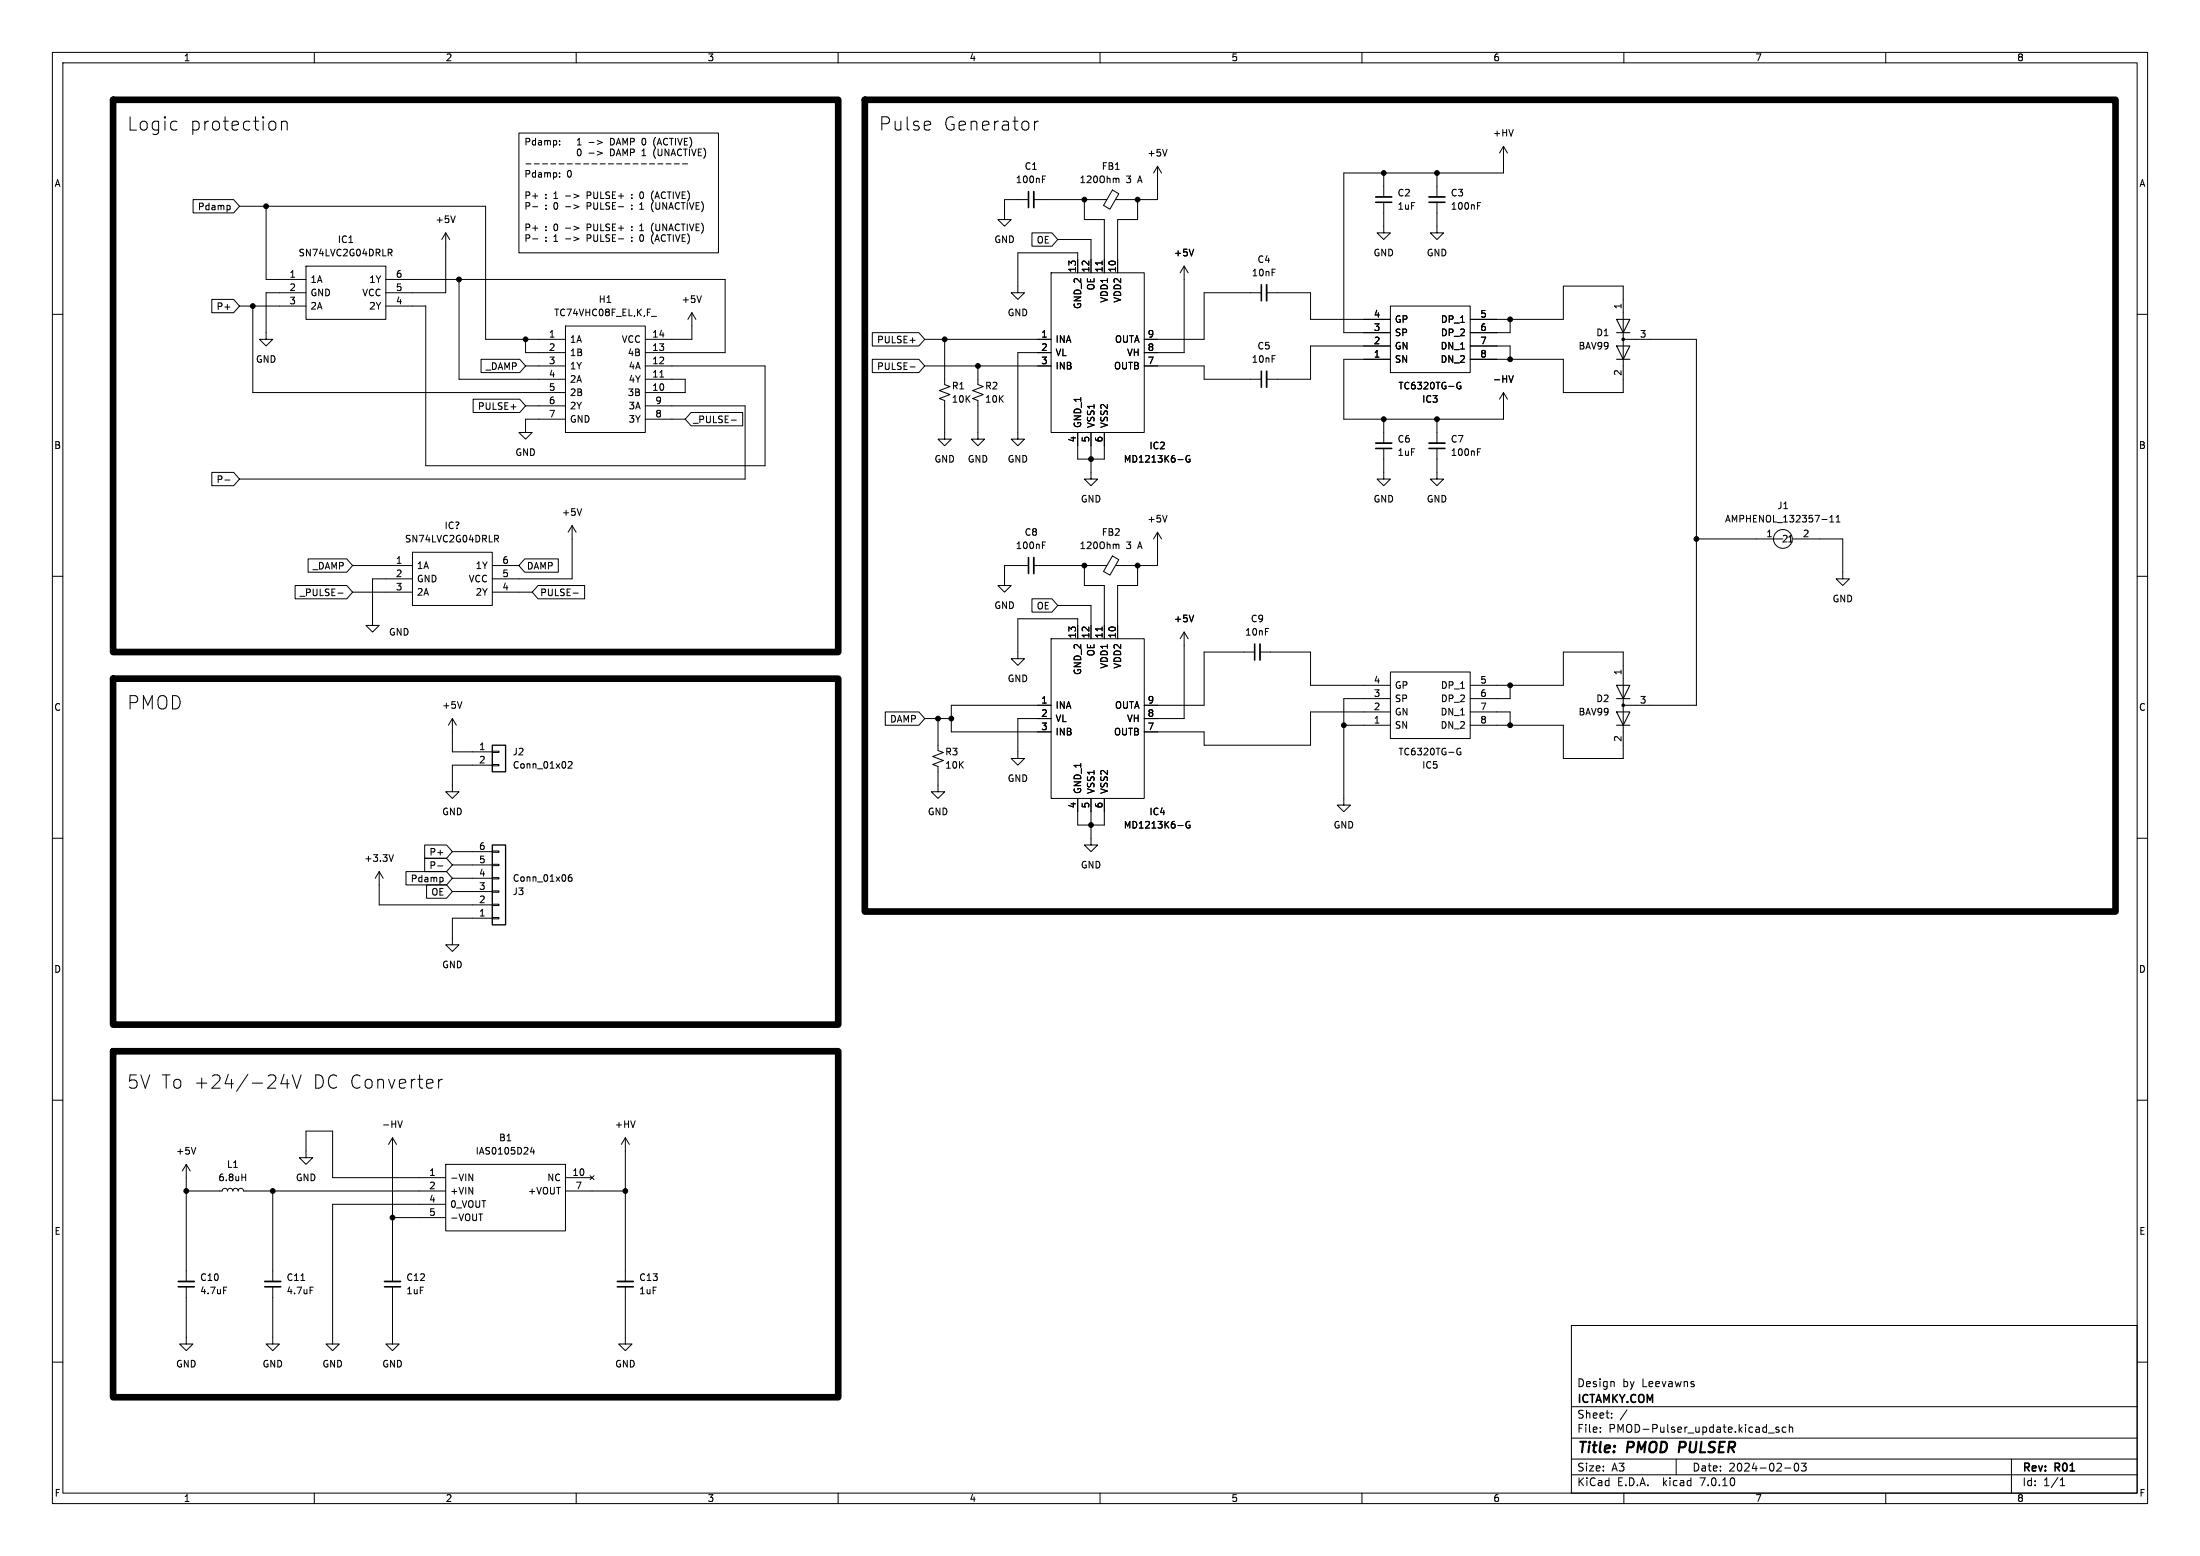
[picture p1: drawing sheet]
<svg xmlns="http://www.w3.org/2000/svg" width="420mm" height="297mm" viewBox="0 0 420 297" stroke-linecap="round" stroke-linejoin="round" font-family="sans-serif">
<g fill="none" stroke="#000" stroke-width=".19">
<path d="M10 10h400v277h-400zM12 12h396v273h-396zM60 10v2M110 10v2M160 10v2M210 10v2M260 10v2M310 10v2M360 10v2M33.5 23.1l.3 .2M33.8 24.7l-.3 .1M36.9 38.1h7.7l1.1 1.3-1.1 1.2h-7.7z"/>
<path d="M43.8 39.3l.1 .1-.1 .6M45.7 39.4h47v25.4h15.2M50.8 39.4v13.9h7.6M52.5 23.4l.2 .2-.2 1M53.7 23.4a.63 .63 0 0 1 1.1 .1v1.3M53.7 23.1v1.7M99.1 25.4h38.1v22.9h-38.1zM100.4 31.3h1M101.7 39.5h1M102 31.3h1M103.6 31.3h.9M105.1 31.3h1"/>
<path d="M106.7 31.3h1M106.8 33.7v.1M106.8 33v.1M108 37.4h.9M108 39.5h.9M108.3 31.3h.9M109.5 37.1l1 .3-1 .4M109.5 39.1l1 .4-1 .3M109.8 31.3h1M110.2 27.7h.7M110.2 26.8l.4-.4v1.3M110.4 28.5h.1a.68 .68 0 0 1 .5 .6 .68 .68 0 0 1-.5 .6 .85 .85 0 0 1-.1-1.2z"/>
<path d="M111.4 31.3h1M112.4 27.2h1M112.4 29.2h1M113 31.3h1M114 26.8l1 .4-1 .4M114 28.9l1 .3-1 .4M114.6 31.3h.9M116.1 31.3h1M117.7 31.3h1M119.3 31.3h1M120.6 37.8v.1M120.6 37.1v.1"/>
<path d="M120.6 39.2v.1M120.6 39.8v.1M120.9 31.3h.9M122.1 39.9h.8M122.1 39l.4-.3v1.2M122.4 31.3h1M122.5 36.6a.68 .68 0 0 0-.4 .7 .68 .68 0 0 0 .4 .6M124 31.3h1M124.5 38l.2 .4M124.7 36.4l-.2 .4M124.7 38.5a1.46 1.46 0 0 0 0 1.9M125.6 31.3h.9"/>
<path d="M127.1 31.3h1M128.7 31.3h1M130.3 31.3h1M177.5 23.3l.2 .4-1.3 .3M196.3 38.1h-4.5v3.8h1.2l-1.2 1.3-1.3-1.3h1.3M197.4 38.1h13.9M197.5 23.1v1.7M198.2 23.1a.65 .65 0 0 0-.7 .5M199 34.2h.4M199 33.6h.6M207 38.1v3.8h3.8v10.2M212.4 36.3l1.2 .7-1.7 2.9-1.2-.7z"/>
<path d="M213.2 34l.4 .2v.7M217.2 38.1v3.8h-3.8v10.2M221 31.8l-.8 1.2M221 31.8v6.3h-8M221 31.8l.7 1.2M222.8 28.5l-.4 1.3M264.2 38.6v5.9h1.2l-1.2 1.2-1.3-1.2h1.3M264.2 33v4.6M274.3 38.6v5.9h1.3l-1.3 1.2-1.3-1.2h1.3M274.3 33v4.6M282.1 39.3h.4M282.1 38.7h.6"/>
<path d="M287 27.9v5.1h-30.5v30.5h8.9M287 27.9l-.7 1.3M287 27.9l.8 1.3M10 60h2M40.4 57.1h4.2l1.1 1.3-1.1 1.3h-4.2zM45.7 58.4h12.7M48.3 58.4v16.5h59.6M58.4 55.9h-7.6v8.9h1.3l-1.3 1.2-1.3-1.2h1.3M58.4 50.8h15.3v10.2h-15.3zM73.7 53.3h64.7v14h-15.2M73.7 58.4h7.6v30.5h64.7v-19h-22.8M74.1 47.6h.5l.2 .2-.1 .4h-.6"/>
<path d="M74.4 48.2l.4 .6M85.1 44.5v11.4h-11.4M85.1 44.5l-.8 1.2M85.1 44.5l.8 1.2M86.9 41.2l-.4 1.3M87.6 53.3v19.1h20.3M101.7 45.6h1M108 43.5h.9M108 45.6h.9M109.5 43.2l1 .3-1 .4M109.5 45.2l1 .4-1 .4M120.6 43.2v.2"/>
<path d="M120.6 43.9v.1M120.6 45.3v.1M120.6 46v.1M122.1 43.1l.4-.3v1.2M122.1 44h.8M122.5 44.8a.68 .68 0 0 0-.4 .6 .68 .68 0 0 0 .4 .7M124.5 46.2l.2 .4M124.7 42.6a1.46 1.46 0 0 0 0 1.9M124.7 44.6l-.2 .4M132.1 59.7v5.1h-8.9M132.1 59.7l-.8 1.3M132.1 59.7l.7 1.3"/>
<path d="M133.9 56.5l-.4 1.2M197 44.4h3.8l1.1 1.3-1.1 1.3h-3.8zM200.7 52.1h17.7v30.5h-17.7zM201.9 45.7h6.4v6.4M205.7 52.1v-3.8h-11.4v7.6h1.3l-1.3 1.3-1.3-1.3h1.3M210.4 49.8v.8M226.1 50.8v16.5h-7.7M226.1 50.8l-.8 1.3M226.1 50.8l.7 1.3M227.9 47.6l-.4 1.2M240.8 55.9h-10.9v8.9h-11.5M241.8 55.9h8.4v5.1h15.2"/>
<path d="M265.4 58.4h15.3v12.7h-15.3zM408 60h2M90.3 76.2h8.9l1.1 1.3-1.1 1.2h-8.9zM91.8 68.6h7.4l1.1 1.3-1.1 1.2h-7.4zM100.3 64.8v2.5h7.6M100.3 69.9h7.6M100.3 77.5h7.6M107.9 62.2h15.3v20.4h-15.3zM123.2 72.4h7.6v2.5h-7.6M123.2 77.5h19v13.9h-96.5M124.4 60.4h.9M126 72h.7"/>
<path d="M131.9 78.7h9.9v2.6h-9.9l-1.1-1.3zM166.5 63.5h8.9l1.1 1.3-1.1 1.2h-8.9zM166.5 68.6h8.9l1.1 1.3-1.1 1.2h-8.9zM173.7 70h1M176.5 64.8h24.2M176.5 69.9h24.2M180.3 64.8v8.6l1.1 .4-2.1 .7 2.1 .8-2.1 .8 1 .4v7.3h1.3l-1.3 1.3-1.2-1.3h1.2M186.7 69.9v3.5l1 .4-2 .7 2 .8-2 .8 1 .4v7.3h1.3l-1.3 1.3-1.3-1.3h1.3M200.7 67.3h-6.4v16.5h1.3l-1.3 1.3-1.3-1.3h1.3M218.4 69.9h11.5v2.5h10.9M265.4 66h-15.2v6.4h-8.4M265.4 68.6h-8.9v11.4h30.5v-5.1"/>
<path d="M278.8 73a.59 .59 0 0 0-.7 .6 .59 .59 0 0 0 .7 .6l.1-.5h-.3M280.7 61h17.7v-6.4h11.5v20.3h-11.5v-6.3h-17.7M280.7 66h7.6v2.6M287 74.9l-.7 1.3M287 74.9l.8 1.3M288.3 61v2.5h-7.6M288.9 71.7l-.4 1.3M309.9 64.8h13.9v69.8h-13.9M40.4 90.2h4.2l1.1 1.2-1.1 1.3h-4.2zM42.9 91.6h1M107.9 80h-7.6v2.6h1.3l-1.3 1.2-1.2-1.2h1.2M111 97.1l-.4 1.3"/>
<path d="M123.2 80h7.6M139.6 80.2h1M205.7 82.6v5h5.1v-5M208.3 82.6v8.8h1.2l-1.2 1.3-1.3-1.3h1.3M222.8 98.4l-.4 1.2M224.9 87.7h.9M227.1 87a.59 .59 0 0 0-.7 .6 .59 .59 0 0 0 .7 .5l.1-.4h-.3M264.2 85.6v5.8h1.2l-1.2 1.3-1.3-1.3h1.3M264.2 80v4.6M274.3 85.6v5.8h1.3l-1.3 1.3-1.3-1.3h1.3M274.3 80v4.6M282.1 86.3h.4"/>
<path d="M282.1 85.7h.6M349.3 99.6h.8M349.3 98.7l.4-.3v1.2M350.5 99.6h.8M350.5 98.7l.4-.3v1.2M10 110h2M56.3 111.8h9.9l1.1 1.2-1.1 1.3h-9.9zM58.8 106.7h7.4l1.1 1.3-1.1 1.2h-7.4zM64.5 113.2h1M67.3 108h11.4M67.3 113h11.4M78.7 110.5h-7.6v8.9h1.3l-1.3 1.3-1.3-1.3h1.3"/>
<path d="M78.7 105.4h15.3v10.2h-15.3zM94 108h5.1M94 113h7.6M94.4 102.2h.5l.3 .2-.2 .4h-.6M94.7 102.8l.5 .6M100.2 106.7h6.4v2.5h-6.4l-1.1-1.2zM102.7 111.8h8.9v2.5h-8.9l-1.1-1.3zM109.2 100.3l-.7 1.3M109.2 100.3v10.2h-15.2M109.2 100.3l.8 1.3M109.4 113.2h1M196.3 108h-4.5v3.8h1.2l-1.2 1.2-1.3-1.2h1.3"/>
<path d="M197 114.3h3.8l1.1 1.3-1.1 1.2h-3.8zM197.4 108h13.9M199 104.1h.4M199 103.4h.6M201.9 115.6h6.4v6.3M207 108v3.8h3.8v10.1M210.4 119.7v.7M212.4 106.1l1.2 .7-1.7 3-1.2-.7zM213.2 103.9l.4 .2v.6M217.2 108v3.8h-3.8v10.1M221 101.6v6.4h-8M221 101.6l-.8 1.3"/>
<path d="M221 101.6l.7 1.3M227.9 117.4l-.4 1.3M323.8 102.9h16.6M342.3 102.9h9.5v7.6h1.3l-1.3 1.3-1.3-1.3h1.3M408 110h2M86.4 137.2v6.3h7.6M86.4 137.2l-.8 1.2M86.4 137.2l.7 1.2M88.2 133.9l-.4 1.3M169 135.9h6.4l1.1 1.3-1.1 1.2h-6.4zM176.5 137.2h5.1M179.1 137.2v6.1l1 .3-2 .8 2 .8-2 .7 1 .4v4.8h1.2l-1.2 1.3-1.3-1.3h1.3"/>
<path d="M200.7 137.2h-6.4v7.6h1.3l-1.3 1.3-1.3-1.3h1.3M200.7 121.9h17.7v30.5h-17.7zM200.7 134.6h-19.1v5.1h19.1M205.7 121.9v-3.8h-11.4v7.6h1.3l-1.3 1.3-1.3-1.3h1.3M226.1 120.7l-.8 1.2M226.1 120.7v16.5h-7.7M226.1 120.7l.7 1.2M239.5 124.5h-9.6v10.1h-11.5M240.5 124.5h9.7v6.3h15.2M256.5 138.4h8.9M265.4 133.4h-8.9v20.3h1.3l-1.3 1.2-1.2-1.2h1.2M265.4 128.3h15.3v12.7h-15.3z"/>
<path d="M265.4 135.9h-15.2v6.3h-20.3v-2.5h-11.5M280.7 130.8h17.7v-6.3h11.5v20.3h-11.5v-6.4h-17.7M280.7 135.9h7.6v2.5M288.3 130.8v2.6h-7.6M10 160h2M94 145.9h1.2v.3h-1.2zM94 143.4h1.2v.2h-1.2zM94 146.1h-7.6v5h1.2l-1.2 1.3-1.3-1.3h1.3M108.5 145.5l.5-.1 .2 .3-.8 .9h.8M205.7 152.4v5.1h5.1v-5.1M208.3 152.4v8.9h1.2l-1.2 1.3-1.3-1.3h1.3M224.9 157.6h.9"/>
<path d="M227.1 156.9a.59 .59 0 0 0-.7 .5 .59 .59 0 0 0 .7 .6l.1-.5h-.3M278.8 142.9a.59 .59 0 0 0-.7 .6 .59 .59 0 0 0 .7 .5l.1-.5h-.3M408 160h2M72.4 166.4v6.3h21.6M72.4 166.4l-.8 1.2M72.4 166.4l.8 1.2M75.1 163.1l-.4 1.3M77.5 166.4h7.7l1.2 1.2-1.2 1.3h-7.7zM81.1 163.8h4.1l1.2 1.3-1.2 1.3h-4.1zM81.1 161.3h4.1l1.2 1.3-1.2 1.2h-4.1zM81.4 168.9h3.8l1.2 1.3-1.2 1.3h-3.8zM83.6 165.3h.9"/>
<path d="M84.5 167.5l.1 .2-.1 .5M86.4 170.2h7.6M86.4 167.6h7.6M86.4 165.1h7.6M86.4 162.6h7.6M94 162.4h1.2v.3h-1.2zM94 165h1.2v.2h-1.2zM94 167.5h1.2v.3h-1.2zM94 170.1h1.2v.2h-1.2zM94 172.6h1.2v.2h-1.2zM94 175.1h1.2v.3h-1.2zM94 175.3h-7.6v5h1.2l-1.2 1.3-1.3-1.3h1.3"/>
<path d="M109.1 166.9l-.4 .1a.86 .86 0 0 0 0 1.2l.4-.1 .1-.4-.2-.3-.4 .1-.1 .2M10 210h2M37.4 219l-.4 1.3M52.2 205.2a.69 .69 0 0 1 .3 1.1l-1.4 1.4h1.6M54.2 205.1l-.6 1.8h1.6M54.8 206v1.7M55.8 205.2l.8 2.5 .9-2.5M74.9 217.2l-.7 1.2M74.9 217.2v27.4M74.9 217.2l.8 1.2M76.8 213.9l-.4 1.3M83.7 206v1.7"/>
<path d="M84.5 206a.65 .65 0 0 0-.8 .5M101.6 219l-.3 .9h.8M101.9 219.4v.9M119.4 217.2v27.4M119.4 217.2l-.8 1.2M119.4 217.2l.7 1.2M408 210h2M35.6 227.3h6.8l.2-.3 .3-.2 .4 .2 .1 .3 .2-.3 .4-.2 .3 .2 .1 .3 .2-.3 .4-.2 .3 .2 .2 .3 .1-.3 .4-.2 .3 .2 .2 .3h38.6M35.6 222.2v22.4M35.6 222.2l-.8 1.3M35.6 222.2l.7 1.3M46.2 224.7h.7"/>
<path d="M46.9 224.1v1.3M52.1 227.3v17.3M58.4 221h-1.3l1.3 1.2 1.3-1.2h-1.3v-5.1h5.1v8.9h21.6M74.9 232.4h10.2M85.1 229.9h-21.6v26.6h1.3l-1.3 1.3-1.3-1.3h1.3M85.1 222.2h22.8v12.7h-22.8zM89.5 224.1l.7 1.3v-1.3M91.4 231.7h.7M107.9 227.3h11.5M107.9 224.8h5.1M112.6 224.4l.8 .8M113.4 224.4l-.8 .8"/>
<path d="M10 260h2M35.6 245.6v10.9h1.2l-1.2 1.3-1.3-1.3h1.3M42.7 245.7h.6M52.1 245.6v10.9h1.2l-1.2 1.3-1.3-1.3h1.3M57.4 244.4h.8M59.2 245.7h.6M74.9 245.6v10.9h1.3l-1.3 1.3-1.2-1.3h1.2M119.4 245.6v10.9h1.2l-1.2 1.3-1.3-1.3h1.3M300 253h108v32h-108zM408 260h2M300 278.5h108M300 274.5h108"/>
<path d="M300 268.5h108M305.5 273.2v.2M305.5 272.5v.1M307.7 270.5v.2M307.7 269.8v.1M307.9 263.7l.3 .2v.8M310.6 269.1l-1.3 1.9M320 278.5v3M337.6 273.5h1.1M339.6 272.5l-.4-.1-.2 .2 .1 .2 .5 .2v.3h-.6M340.9 272.5l-.4-.1-.3 .3 .2 .6h.5M341.6 272.5l.2-.1 .4 .1v.9"/>
<path d="M341.6 271.9v1.5M342.7 279.4l.2-.1a.8 .8 0 0 1 .5 .7 .8 .8 0 0 1-.5 .8 1 1 0 0 1-.2-1.4zM343.9 279.3h.9l-.5 .6 .4 .1v.6l-.2 .2-.6-.2M384 278.5v6.5M60 285v2M110 285v2M160 285v2M210 285v2M260 285v2M300 281.5h108M310 285v2M340.7 280.2h1.2"/>
<path d="M360 285v2M393.3 283.6h.9M393.3 282.5l.4-.4v1.5"/>
<circle cx="340.4" cy="102.9" r="1.8"/>
</g>
<path d="M320.7 275.2l-.2 2" fill="none" stroke="#000" stroke-width=".4"/>
<g fill="none" stroke="#000" stroke-width=".33">
<path d="M197.4 36.6v3M262.6 37.6h3.1M272.8 37.6h3M241.8 54.4v3M241.8 70.9v3M262.6 84.6h3.1M272.8 84.6h3M197.4 106.4v3.1M240.5 122.9v3.1M34 244.6h3.1M50.5 244.6h3.1M73.4 244.6h3.1"/>
<path d="M117.9 244.6h3"/>
</g>
<g fill="none" stroke="#000" stroke-width=".3">
<path d="M196.3 36.6v3M262.6 38.6h3.1M272.8 38.6h3M240.8 54.4v3M240.8 70.9v3M262.6 85.6h3.1M272.8 85.6h3M196.3 106.4v3.1M239.5 122.9v3.1M34 245.6h3.1M50.5 245.6h3.1M73.4 245.6h3.1"/>
<path d="M117.9 245.6h3"/>
</g>
<path d="M308.6 63.5h2.5M308.6 68.6h2.5M308.6 61h2.5l-1.2 2.5zM308.6 66h2.5l-1.2 2.6zM308.6 133.4h2.5M308.6 138.4h2.5M308.6 130.8h2.5l-1.2 2.6zM308.6 135.9h2.5l-1.2 2.5z" fill="none" stroke="#000" stroke-width=".2"/>
<g fill="#000" stroke="#000" stroke-width=".19">
<circle cx="50.8" cy="39.4" r=".46"/>
<circle cx="207" cy="38.1" r=".46"/>
<circle cx="217.2" cy="38.1" r=".46"/>
<circle cx="264.2" cy="33" r=".46"/>
<circle cx="274.3" cy="33" r=".46"/>
<circle cx="48.3" cy="58.4" r=".46"/>
<circle cx="87.6" cy="53.3" r=".46"/>
<circle cx="100.3" cy="64.8" r=".46"/>
<circle cx="180.3" cy="64.8" r=".46"/>
<circle cx="186.7" cy="69.9" r=".46"/>
<circle cx="288.3" cy="68.6" r=".46"/>
<circle cx="288.3" cy="61" r=".46"/>
<circle cx="309.9" cy="64.8" r=".25"/>
<circle cx="208.3" cy="87.6" r=".46"/>
<circle cx="264.2" cy="80" r=".46"/>
<circle cx="274.3" cy="80" r=".46"/>
<circle cx="207" cy="108" r=".46"/>
<circle cx="217.2" cy="108" r=".46"/>
<circle cx="323.8" cy="102.9" r=".46"/>
<circle cx="179.1" cy="137.2" r=".46"/>
<circle cx="181.6" cy="137.2" r=".46"/>
<circle cx="256.5" cy="138.4" r=".46"/>
<circle cx="288.3" cy="130.8" r=".46"/>
<circle cx="288.3" cy="138.4" r=".46"/>
<circle cx="309.9" cy="134.6" r=".25"/>
<circle cx="208.3" cy="157.5" r=".46"/>
<circle cx="35.6" cy="227.3" r=".46"/>
<circle cx="52.1" cy="227.3" r=".46"/>
<circle cx="74.9" cy="232.4" r=".46"/>
<circle cx="119.4" cy="227.3" r=".46"/>
</g>
<path d="M94 142.2h2.5v5.1h-2.5zM94 161.3h2.5v15.2h-2.5z" fill="none" stroke="#000" stroke-width=".25"/>
<path d="M21.6 19.1h138.4v105.4h-138.4zM165.1 19.1h238.8v154.9h-238.8zM21.6 129.5h138.4v66.1h-138.4zM21.6 200.7h138.4v66h-138.4z" fill="none" stroke="#000" stroke-width="1.3"/>
<g font-size="3.5">
<text x="24.1" y="25.2">Logic</text>
<text x="36.1" y="25.2">protection</text>
<text x="167.6" y="25.2">Pulse</text>
<text x="179.9" y="25.2">Generator</text>
<text x="24.1" y="135.6">PMOD</text>
<text x="24.1" y="208">5V To +24/-24V</text>
<text x="59.4" y="208">DC Converter</text>
</g>
<g font-size="2.8">
<text x="301" y="277.9">Title:</text>
<text x="310.6" y="277.9">PMOD</text>
<text x="321.4" y="277.9">PULSER</text>
</g>
<g font-size="2.1">
<text x="301" y="268.2">ICTAMKY.COM</text>
<text x="301" y="265">Design</text>
<text x="309.7" y="265">by</text>
<text x="313.5" y="265">Leevawns</text>
<text x="301" y="273.7">File:</text>
<text x="301" y="271">Sheet:</text>
<text x="307.1" y="273.7">PMOD-Pulser_update.kicad_sch</text>
<text x="301" y="281.1">Size:</text>
<text x="307.6" y="281.1">A3</text>
<text x="323" y="281.1">Date:</text>
<text x="330" y="281.1">2024-02-03</text>
<text x="386" y="281.3">Rev:</text>
<text x="392.4" y="281.3">R01</text>
<text x="301" y="283.9">KiCad</text>
<text x="308.7" y="283.9">E.D.A.</text>
<text x="317.6" y="283.9">kicad</text>
<text x="324.8" y="283.9">7.0.10</text>
<text x="386" y="283.9">Id:</text>
<text x="390.1" y="283.9">1/1</text>
</g>
<g font-size="1.8">
<text x="35" y="11.9">1</text>
<text x="85" y="11.9">2</text>
<text x="135" y="11.9">3</text>
<text x="185" y="11.9">4</text>
<text x="235" y="11.9">5</text>
<text x="285" y="11.9">6</text>
<text x="335" y="11.9">7</text>
<text x="385" y="11.9">8</text>
<text x="100" y="28.1">Pdamp: 1</text>
<text x="116.6" y="28.1">DAMP 0</text>
<text x="125.2" y="28.1">(ACTIVE)</text>
<text x="284.9" y="26.3">+HV</text>
<text x="10.3" y="35.9">A</text>
<text x="100" y="34.2">Pdamp:</text>
<text x="108.2" y="34.2">0</text>
<text x="116.6" y="30.1">DAMP 1</text>
<text x="125.2" y="30.1">(UNACTIVE)</text>
<text x="193.8" y="35.2">100nF</text>
<text x="195.5" y="32.6">C1</text>
<text x="206" y="35.2">120Ohm</text>
<text x="210.2" y="32.6">FB1</text>
<text x="215" y="35.2">3</text>
<text x="217.4" y="35.2">A</text>
<text x="218.9" y="30.1">+5V</text>
<text x="408.3" y="35.9">A</text>
<text x="37.7" y="40.3">Pdamp</text>
<text x="100" y="38.3">P+</text>
<text x="100" y="40.3">P-</text>
<text x="104" y="38.3">:</text>
<text x="104" y="40.3">:</text>
<text x="105.8" y="38.3">1</text>
<text x="105.8" y="40.3">0</text>
<text x="112.5" y="38.3">PULSE+</text>
<text x="112.5" y="40.3">PULSE-</text>
<text x="123" y="38.3">0</text>
<text x="125.4" y="38.3">(ACTIVE)</text>
<text x="125.4" y="40.3">(UNACTIVE)</text>
<text x="266.7" y="37.7">C2</text>
<text x="266.7" y="40.2">1uF</text>
<text x="276.9" y="37.7">C3</text>
<text x="276.9" y="40.2">100nF</text>
<text x="64.4" y="46.6">IC1</text>
<text x="83.1" y="42.8">+5V</text>
<text x="100" y="44.4">P+</text>
<text x="100" y="46.5">P-</text>
<text x="104" y="44.4">:</text>
<text x="104" y="46.5">:</text>
<text x="105.8" y="44.4">0</text>
<text x="105.8" y="46.5">1</text>
<text x="112.5" y="44.4">PULSE+</text>
<text x="112.5" y="46.5">PULSE-</text>
<text x="123" y="46.5">0</text>
<text x="125.4" y="44.4">(UNACTIVE)</text>
<text x="125.4" y="46.5">(ACTIVE)</text>
<text x="189.7" y="46.6">GND</text>
<text x="197.8" y="46.7">OE</text>
<text x="55.2" y="53.1">1</text>
<text x="56.9" y="49.1">SN74LVC2G04DRLR</text>
<text x="75.5" y="53.1">6</text>
<text x="205.5" y="52.1" transform="rotate(-90 205.5 52.1)">13</text>
<text x="208" y="52.1" transform="rotate(-90 208 52.1)">12</text>
<text x="210.6" y="52.1" transform="rotate(-90 210.6 52.1)">11</text>
<text x="213.1" y="52.1" transform="rotate(-90 213.1 52.1)">10</text>
<text x="224" y="49.1">+5V</text>
<text x="238.9" y="52.9">10nF</text>
<text x="240" y="50.4">C4</text>
<text x="262.1" y="49.1">GND</text>
<text x="272.3" y="49.1">GND</text>
<text x="41.2" y="59.4">P+</text>
<text x="55.2" y="55.6">2</text>
<text x="55.2" y="58.2">3</text>
<text x="59.2" y="54.2">1A</text>
<text x="59.2" y="56.7">GND</text>
<text x="59.2" y="59.3">2A</text>
<text x="69.1" y="56.7">VCC</text>
<text x="70.4" y="59.3">2Y</text>
<text x="70.4" y="54.2">1Y</text>
<text x="75.5" y="58.2">4</text>
<text x="75.5" y="55.6">5</text>
<text x="114.2" y="58">H1</text>
<text x="130" y="58">+5V</text>
<text x="206.6" y="59.1" transform="rotate(-90 206.6 59.1)">GND_2</text>
<text x="209.1" y="55.5" transform="rotate(-90 209.1 55.5)">OE</text>
<text x="211.7" y="57.9" transform="rotate(-90 211.7 57.9)">VDD1</text>
<text x="214.2" y="57.9" transform="rotate(-90 214.2 57.9)">VDD2</text>
<text x="309.6" y="59.1" transform="rotate(-90 309.6 59.1)">1</text>
<text x="104.7" y="64.5">1</text>
<text x="105.7" y="60.6">TC74VHC08F_EL,K,F_</text>
<text x="108.7" y="65.6">1A</text>
<text x="118.6" y="65.6">VCC</text>
<text x="124.4" y="64.5">14</text>
<text x="167.3" y="65.7">PULSE+</text>
<text x="192.3" y="60.6">GND</text>
<text x="198.7" y="64.5">1</text>
<text x="201.4" y="65.6">INA</text>
<text x="212.8" y="65.6">OUTA</text>
<text x="219" y="64.5">9</text>
<text x="262.2" y="65.8">2</text>
<text x="262.2" y="63.2">3</text>
<text x="262.2" y="60.7">4</text>
<text x="266.2" y="64.4">SP</text>
<text x="266.2" y="61.8">GP</text>
<text x="275" y="61.8">DP_1</text>
<text x="275" y="64.4">DP_2</text>
<text x="282.5" y="60.7">5</text>
<text x="282.5" y="63.2">6</text>
<text x="282.5" y="65.8">7</text>
<text x="304.6" y="64.4">D1</text>
<text x="313" y="64.5">3</text>
<text x="48.8" y="69.4">GND</text>
<text x="92.7" y="70.8">_DAMP</text>
<text x="104.7" y="67.1">2</text>
<text x="104.7" y="69.6">3</text>
<text x="108.7" y="68.2">1B</text>
<text x="108.7" y="70.7">1Y</text>
<text x="119.7" y="68.2">4B</text>
<text x="119.9" y="70.7">4A</text>
<text x="124.4" y="69.6">12</text>
<text x="124.4" y="67.1">13</text>
<text x="167.3" y="70.8">PULSE-</text>
<text x="198.7" y="67.1">2</text>
<text x="198.7" y="69.6">3</text>
<text x="201.4" y="68.2">VL</text>
<text x="201.4" y="70.7">INB</text>
<text x="212.6" y="70.7">OUTB</text>
<text x="215.1" y="68.2">VH</text>
<text x="219" y="69.6">7</text>
<text x="219" y="67.1">8</text>
<text x="238.9" y="69.4">10nF</text>
<text x="240" y="66.9">C5</text>
<text x="262.2" y="68.3">1</text>
<text x="266.2" y="69.4">SN</text>
<text x="266.2" y="66.9">GN</text>
<text x="274.9" y="66.9">DN_1</text>
<text x="274.9" y="69.4">DN_2</text>
<text x="282.5" y="68.3">8</text>
<text x="301.3" y="66.9">BAV99</text>
<text x="309.6" y="71.8" transform="rotate(-90 309.6 71.8)">2</text>
<text x="104.7" y="72.1">4</text>
<text x="104.7" y="74.7">5</text>
<text x="104.7" y="77.2">6</text>
<text x="108.7" y="73.3">2A</text>
<text x="108.7" y="75.8">2B</text>
<text x="119.7" y="75.8">3B</text>
<text x="119.9" y="73.3">4Y</text>
<text x="124.4" y="74.7">10</text>
<text x="124.4" y="72.1">11</text>
<text x="125" y="77.2">9</text>
<text x="181.6" y="74.5">R1</text>
<text x="181.6" y="77.1">10K</text>
<text x="188" y="74.5">R2</text>
<text x="188" y="77.1">10K</text>
<text x="266.9" y="74.5">TC6320TG-G</text>
<text x="271.4" y="77.1">IC3</text>
<text x="284.9" y="73.3">-HV</text>
<text x="91.1" y="78.4">PULSE+</text>
<text x="104.7" y="79.8">7</text>
<text x="108.7" y="78.3">2Y</text>
<text x="108.7" y="80.9">GND</text>
<text x="119.9" y="80.9">3Y</text>
<text x="119.9" y="78.3">3A</text>
<text x="125" y="79.8">8</text>
<text x="132.2" y="81">_PULSE-</text>
<text x="206.6" y="81.8" transform="rotate(-90 206.6 81.8)">GND_1</text>
<text x="209.1" y="81.8" transform="rotate(-90 209.1 81.8)">VSS1</text>
<text x="211.7" y="81.8" transform="rotate(-90 211.7 81.8)">VSS2</text>
<text x="10.3" y="85.9">B</text>
<text x="98.3" y="87.2">GND</text>
<text x="178.3" y="88.5">GND</text>
<text x="184.7" y="88.5">GND</text>
<text x="192.3" y="88.5">GND</text>
<text x="205.5" y="84.5" transform="rotate(-90 205.5 84.5)">4</text>
<text x="208" y="84.5" transform="rotate(-90 208 84.5)">5</text>
<text x="210.6" y="84.5" transform="rotate(-90 210.6 84.5)">6</text>
<text x="214.4" y="88.5">MD1213K6-G</text>
<text x="219.3" y="86">IC2</text>
<text x="266.7" y="84.7">C6</text>
<text x="266.7" y="87.2">1uF</text>
<text x="276.9" y="84.7">C7</text>
<text x="276.9" y="87.2">100nF</text>
<text x="408.2" y="85.9">B</text>
<text x="41.2" y="92.4">P-</text>
<text x="84.8" y="101.2">IC?</text>
<text x="107.2" y="98.7">+5V</text>
<text x="206.2" y="96.1">GND</text>
<text x="218.9" y="99.9">+5V</text>
<text x="262.1" y="96.1">GND</text>
<text x="272.3" y="96.1">GND</text>
<text x="329.2" y="99.9">AMPHENOL_132357-11</text>
<text x="339.2" y="97.4">J1</text>
<text x="75.5" y="107.7">1</text>
<text x="77.2" y="103.7">SN74LVC2G04DRLR</text>
<text x="95.8" y="107.7">6</text>
<text x="193.8" y="105">100nF</text>
<text x="195.5" y="102.5">C8</text>
<text x="206" y="105">120Ohm</text>
<text x="210.2" y="102.5">FB2</text>
<text x="215" y="105">3</text>
<text x="217.4" y="105">A</text>
<text x="337.1" y="102.6">1</text>
<text x="340.1" y="103.7">21</text>
<text x="344.1" y="102.6">2</text>
<text x="57.2" y="114">_PULSE-</text>
<text x="59.6" y="108.9">_DAMP</text>
<text x="75.5" y="110.2">2</text>
<text x="75.5" y="112.8">3</text>
<text x="79.5" y="108.8">1A</text>
<text x="79.5" y="111.4">GND</text>
<text x="79.5" y="113.9">2A</text>
<text x="89.4" y="111.4">VCC</text>
<text x="90.7" y="113.9">2Y</text>
<text x="90.7" y="108.8">1Y</text>
<text x="95.8" y="112.8">4</text>
<text x="95.8" y="110.2">5</text>
<text x="100.5" y="108.9">DAMP</text>
<text x="103" y="114">PULSE-</text>
<text x="189.7" y="116.4">GND</text>
<text x="197.8" y="116.5">OE</text>
<text x="224" y="119">+5V</text>
<text x="238.7" y="119">C9</text>
<text x="349.8" y="115.2">GND</text>
<text x="74.2" y="121.5">GND</text>
<text x="205.5" y="122" transform="rotate(-90 205.5 122)">13</text>
<text x="208" y="122" transform="rotate(-90 208 122)">12</text>
<text x="209.1" y="125.4" transform="rotate(-90 209.1 125.4)">OE</text>
<text x="210.6" y="122" transform="rotate(-90 210.6 122)">11</text>
<text x="213.1" y="122" transform="rotate(-90 213.1 122)">10</text>
<text x="237.6" y="121.5">10nF</text>
<text x="192.3" y="130.4">GND</text>
<text x="206.6" y="128.9" transform="rotate(-90 206.6 128.9)">GND_2</text>
<text x="211.7" y="127.7" transform="rotate(-90 211.7 127.7)">VDD1</text>
<text x="214.2" y="127.7" transform="rotate(-90 214.2 127.7)">VDD2</text>
<text x="262.2" y="130.6">4</text>
<text x="266.2" y="131.7">GP</text>
<text x="275" y="131.7">DP_1</text>
<text x="282.5" y="130.6">5</text>
<text x="309.6" y="129" transform="rotate(-90 309.6 129)">1</text>
<text x="10.3" y="135.9">C</text>
<text x="84.3" y="135.5">+5V</text>
<text x="198.7" y="134.4">1</text>
<text x="198.7" y="136.9">2</text>
<text x="201.4" y="135.5">INA</text>
<text x="212.8" y="135.5">OUTA</text>
<text x="219" y="136.9">8</text>
<text x="219" y="134.4">9</text>
<text x="262.2" y="135.6">2</text>
<text x="262.2" y="133.1">3</text>
<text x="266.2" y="136.8">GN</text>
<text x="266.2" y="134.2">SP</text>
<text x="274.9" y="136.8">DN_1</text>
<text x="275" y="134.2">DP_2</text>
<text x="282.5" y="133.1">6</text>
<text x="282.5" y="135.6">7</text>
<text x="301.3" y="136.8">BAV99</text>
<text x="304.6" y="134.2">D2</text>
<text x="313" y="134.4">3</text>
<text x="408.2" y="135.9">C</text>
<text x="91.4" y="143.3">1</text>
<text x="169.8" y="138.1">DAMP</text>
<text x="198.7" y="139.4">3</text>
<text x="201.4" y="138">VL</text>
<text x="201.4" y="140.6">INB</text>
<text x="212.6" y="140.6">OUTB</text>
<text x="215.1" y="138">VH</text>
<text x="219" y="139.4">7</text>
<text x="262.2" y="138.2">1</text>
<text x="266.2" y="139.3">SN</text>
<text x="274.9" y="139.3">DN_2</text>
<text x="282.5" y="138.2">8</text>
<text x="309.6" y="141.7" transform="rotate(-90 309.6 141.7)">2</text>
<text x="91.4" y="145.8">2</text>
<text x="97.8" y="144.4">J2</text>
<text x="97.8" y="146.9">Conn_01x02</text>
<text x="180.3" y="144.4">R3</text>
<text x="180.3" y="146.9">10K</text>
<text x="192.3" y="149.5">GND</text>
<text x="266.9" y="144.4">TC6320TG-G</text>
<text x="271.4" y="146.9">IC5</text>
<text x="84.3" y="155.8">GND</text>
<text x="177" y="155.8">GND</text>
<text x="205.5" y="154.4" transform="rotate(-90 205.5 154.4)">4</text>
<text x="206.6" y="151.6" transform="rotate(-90 206.6 151.6)">GND_1</text>
<text x="208" y="154.4" transform="rotate(-90 208 154.4)">5</text>
<text x="209.1" y="151.6" transform="rotate(-90 209.1 151.6)">VSS1</text>
<text x="210.6" y="154.4" transform="rotate(-90 210.6 154.4)">6</text>
<text x="211.7" y="151.6" transform="rotate(-90 211.7 151.6)">VSS2</text>
<text x="219.3" y="155.8">IC4</text>
<text x="214.4" y="158.3">MD1213K6-G</text>
<text x="254.5" y="158.3">GND</text>
<text x="69.4" y="164.7">+3.3V</text>
<text x="81.9" y="166.1">P-</text>
<text x="81.9" y="163.5">P+</text>
<text x="91.4" y="167.4">4</text>
<text x="91.4" y="164.8">5</text>
<text x="91.4" y="162.3">6</text>
<text x="206.2" y="166">GND</text>
<text x="78.3" y="168.6">Pdamp</text>
<text x="82.2" y="171.1">OE</text>
<text x="91.4" y="172.5">2</text>
<text x="91.4" y="169.9">3</text>
<text x="97.8" y="171">J3</text>
<text x="97.8" y="168.5">Conn_01x06</text>
<text x="91.4" y="175">1</text>
<text x="10.3" y="185.9">D</text>
<text x="84.3" y="185">GND</text>
<text x="408.2" y="185.9">D</text>
<text x="72.8" y="215.5">-HV</text>
<text x="117.3" y="215.5">+HV</text>
<text x="33.5" y="220.6">+5V</text>
<text x="90.7" y="220.6">IAS0105D24</text>
<text x="95.2" y="218">B1</text>
<text x="41.6" y="225.7">6.8uH</text>
<text x="43.2" y="223.1">L1</text>
<text x="56.4" y="225.7">GND</text>
<text x="81.8" y="224.5">1</text>
<text x="81.8" y="227.1">2</text>
<text x="85.9" y="225.7">-VIN</text>
<text x="104.4" y="225.7">NC</text>
<text x="109.2" y="224.5">10</text>
<text x="109.8" y="227.1">7</text>
<text x="81.8" y="229.6">4</text>
<text x="81.8" y="232.2">5</text>
<text x="85.9" y="228.2">+VIN</text>
<text x="85.9" y="230.7">0_VOUT</text>
<text x="85.9" y="233.3">-VOUT</text>
<text x="100.7" y="228.2">+VOUT</text>
<text x="10.3" y="235.9">E</text>
<text x="408.3" y="235.9">E</text>
<text x="38.1" y="244.7">C10</text>
<text x="54.6" y="244.7">C11</text>
<text x="77.5" y="244.7">C12</text>
<text x="121.9" y="244.7">C13</text>
<text x="38.1" y="247.2">4.7uF</text>
<text x="54.6" y="247.2">4.7uF</text>
<text x="77.5" y="247.2">1uF</text>
<text x="121.9" y="247.2">1uF</text>
<text x="33.5" y="261.2">GND</text>
<text x="50" y="261.2">GND</text>
<text x="61.5" y="261.2">GND</text>
<text x="72.9" y="261.2">GND</text>
<text x="117.3" y="261.2">GND</text>
<text x="10.3" y="285.9">F</text>
<text x="35" y="286.9">1</text>
<text x="85" y="286.9">2</text>
<text x="135" y="286.9">3</text>
<text x="185" y="286.9">4</text>
<text x="235" y="286.9">5</text>
<text x="285" y="286.9">6</text>
<text x="335" y="286.9">7</text>
<text x="385" y="286.9">8</text>
<text x="408.3" y="285.9">F</text>
</g>
</svg>
